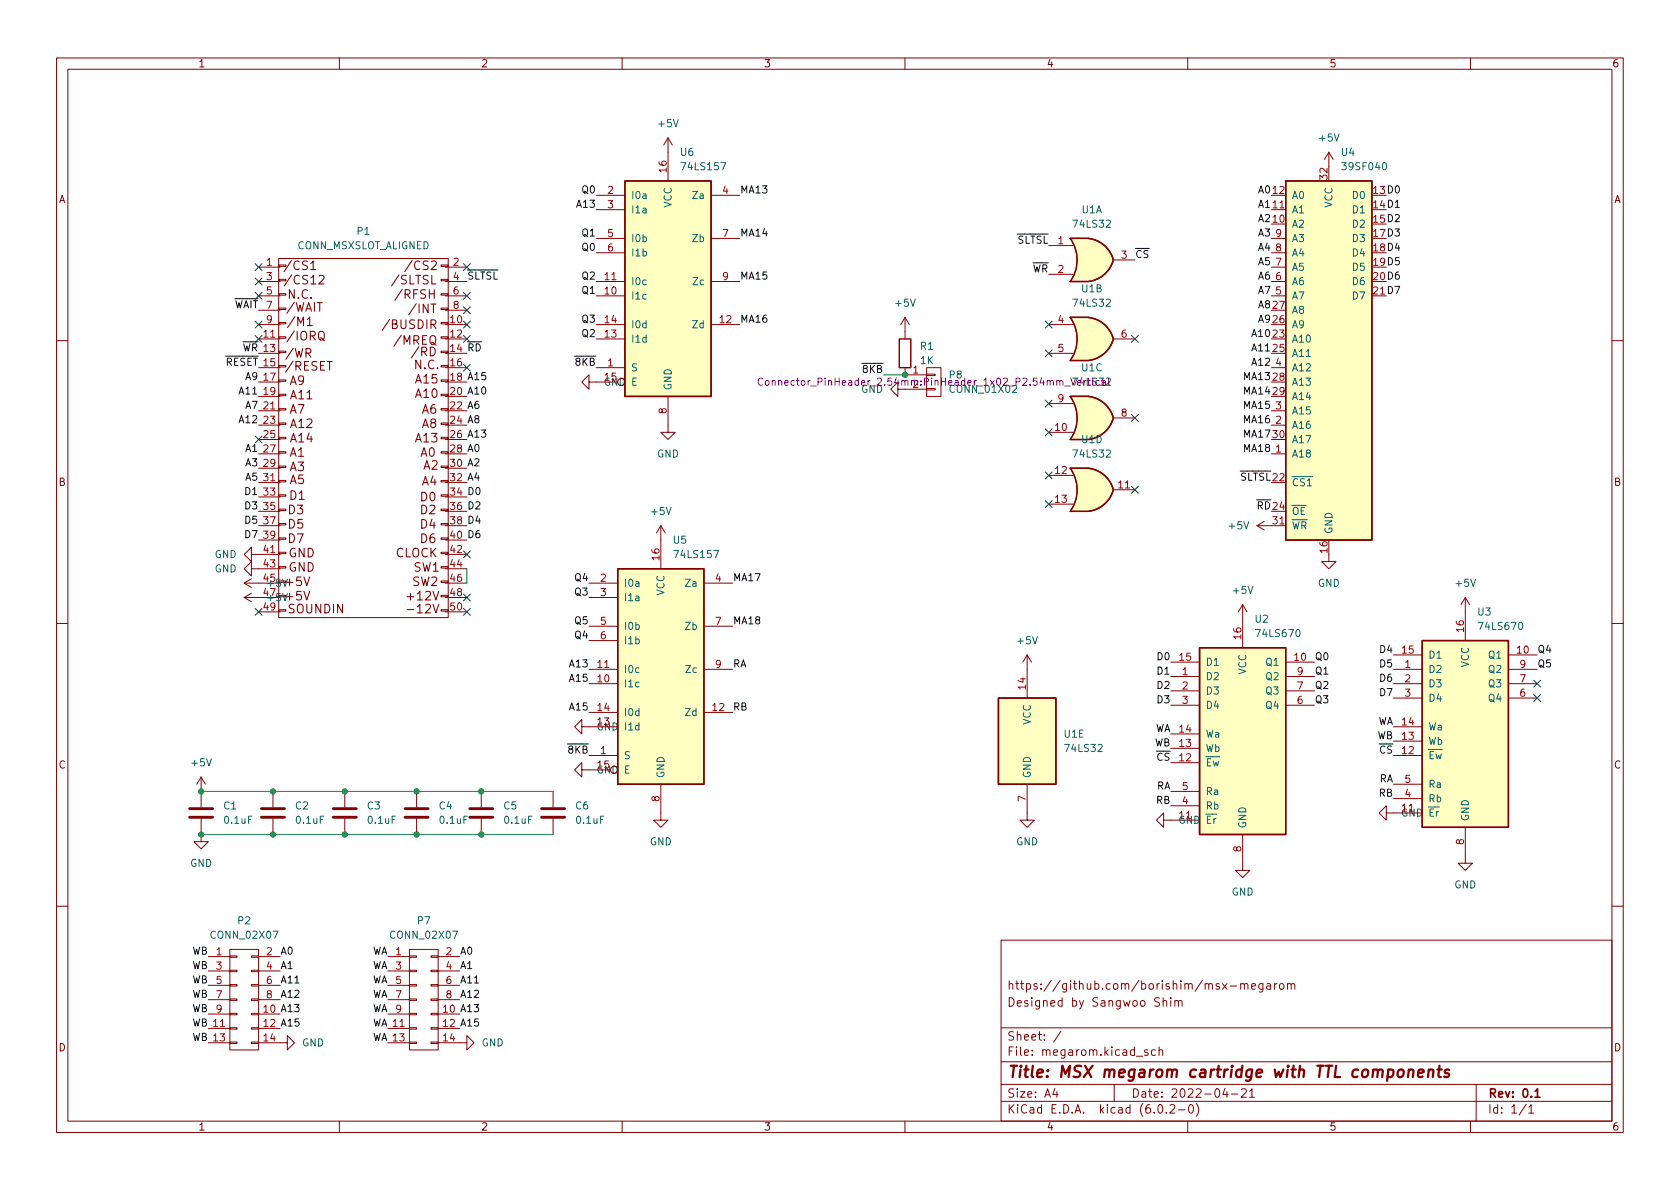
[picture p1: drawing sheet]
<svg xmlns="http://www.w3.org/2000/svg" width="297mm" height="210mm" viewBox="0 0 297 210" stroke-linecap="round" stroke-linejoin="round" font-family="sans-serif">
<g fill="none" stroke="#840000" stroke-width=".18">
<path d="M10 10.2h277v190.1h-277zM12 12.2h273v186.1h-273zM60 10.2v2M110 10.2v2M160 10.2v2M210 10.2v2M260 10.2v2M105.4 37.1h5.1M105.4 34.5h5.1M118.1 24.4v7.6M118.1 24.4l-.8 1.2M118.1 24.4l.8 1.2"/>
<path d="M125.7 34.5h5.1M224.8 37.1h2.5M234.9 26.9l-.7 1.3M234.9 26.9v2.6M234.9 26.9l.8 1.3M45.7 47.2h3.8M45.7 57.4h3.8M45.7 59.9h3.8M45.7 49.8h3.8M45.7 52.3h3.8M45.7 54.9h3.8M49.3 59.6h1.2v.2h-1.2z"/>
<path d="M49.3 57h1.2v.3h-1.2zM49.3 54.5h1.2v.2h-1.2zM49.3 51.9h1.2v.3h-1.2zM49.3 49.4h1.2v.3h-1.2zM49.3 46.9h1.2v.2h-1.2zM49.3 45.7h29.9v63.5h-29.9zM78 59.6h1.2v.2h-1.2zM78 57h1.2v.3h-1.2zM78 54.5h1.2v.2h-1.2zM78 51.9h1.2v.3h-1.2zM78 49.4h1.2v.3h-1.2zM78 46.9h1.2v.2h-1.2z"/>
<path d="M78.7 47.2h3.8M78.7 57.4h3.8M78.7 59.9h3.8M78.7 49.8h3.8M78.7 52.3h3.8M78.7 54.9h3.8M105.4 57.4h5.1M105.4 59.9h5.1M105.4 49.8h5.1M105.4 52.3h5.1M105.4 44.7h5.1M105.4 42.2h5.1"/>
<path d="M125.7 57.4h5.1M125.7 49.8h5.1M125.7 42.2h5.1M160 56.1v3.8M160 56.1l-.7 1.3M160 56.1l.8 1.3M185.4 57.4h4.3M185.4 43.4h4.3M185.4 48.5h4.3M192.4 42.2h-3.2a6.6 6.6 0 0 1 0 7.6h3.2M192.4 56.1h-3.2a6.6 6.6 0 0 1 0 7.6h3.2M196.8 59.9h3.9"/>
<path d="M196.8 46h3.9M224.8 47.2h2.5M224.8 49.8h2.5M224.8 52.3h2.5M224.8 44.7h2.5M224.8 42.2h2.5M10 60.2h2M45.7 62.5h3.8M45.7 65h3.8M45.7 67.6h3.8M45.7 70.1h3.8M45.7 72.6h3.8"/>
<path d="M45.7 75.2h3.8M45.7 77.7h3.8M49.3 79.9h1.2v.2h-1.2zM49.3 77.3h1.2v.3h-1.2zM49.3 74.8h1.2v.3h-1.2zM49.3 72.3h1.2v.2h-1.2zM49.3 69.7h1.2v.3h-1.2zM49.3 67.2h1.2v.2h-1.2zM49.3 64.6h1.2v.3h-1.2zM49.3 62.1h1.2v.3h-1.2zM78 79.9h1.2v.2h-1.2zM78 77.3h1.2v.3h-1.2z"/>
<path d="M78 74.8h1.2v.3h-1.2zM78 72.3h1.2v.2h-1.2zM78 69.7h1.2v.3h-1.2zM78 67.2h1.2v.2h-1.2zM78 64.6h1.2v.3h-1.2zM78 62.1h1.2v.3h-1.2zM78.7 62.5h3.8M78.7 65h3.8M78.7 67.6h3.8M78.7 70.1h3.8M78.7 72.6h3.8M78.7 75.2h3.8"/>
<path d="M78.7 77.7h3.8M104.1 67.6v-1.3l-1.2 1.3 1.2 1.2v-1.2h5.1M105.4 65h5.1M118.1 70.1v6.3h1.3l-1.3 1.3-1.3-1.3h1.3M158.7 68.8v-1.2l-1.2 1.2 1.2 1.3v-1.3h5.1M160 65v1.3h3.8M163.8 66.2h1.6v.2h-1.6zM163.8 65h2.6v5.1h-2.6zM185.4 62.5h4.3M185.4 76.4h4.3M185.4 71.4h4.3M192.4 70.1h-3.2a6.6 6.6 0 0 1 0 7.6h3.2"/>
<path d="M196.8 73.9h3.9M224.8 65h2.5M224.8 72.6h2.5M224.8 75.2h2.5M285 60.2h2M44.4 98v-1.2l-1.2 1.2 1.2 1.3v-1.3h5.1M45.7 80.3h3.8M45.7 82.8h3.8M45.7 85.3h3.8M45.7 87.9h3.8M45.7 90.4h3.8M45.7 93h3.8"/>
<path d="M45.7 95.5h3.8M49.3 97.7h1.2v.2h-1.2zM49.3 95.1h1.2v.3h-1.2zM49.3 92.6h1.2v.2h-1.2zM49.3 90h1.2v.3h-1.2zM49.3 87.5h1.2v.3h-1.2zM49.3 85h1.2v.2h-1.2zM49.3 82.4h1.2v.3h-1.2zM78 97.7h1.2v.2h-1.2zM78 95.1h1.2v.3h-1.2zM78 92.6h1.2v.2h-1.2zM78 90h1.2v.3h-1.2z"/>
<path d="M78 87.5h1.2v.3h-1.2zM78 85h1.2v.2h-1.2zM78 82.4h1.2v.3h-1.2zM78.7 80.3h3.8M78.7 82.8h3.8M78.7 85.3h3.8M78.7 87.9h3.8M78.7 90.4h3.8M78.7 93h3.8M78.7 95.5h3.8M78.7 98h3.8M116.8 93l-.7 1.2"/>
<path d="M116.8 93v7.6M116.8 93l.8 1.2M185.4 84.1h4.3M185.4 89.1h4.3M192.4 82.8h-3.2a6.6 6.6 0 0 1 0 7.6h3.2M196.8 86.6h3.9M222.2 93h5.1M222.2 93l1.3 .7M223.5 92.2l-1.3 .8M224.8 80.3h2.5M234.9 98v1.3h1.3l-1.3 1.3-1.2-1.3h1.2M10 110.2h2"/>
<path d="M43.2 103.1h6.3M43.2 105.7h6.3M43.2 105.7l1.2 .7M43.2 103.1l1.2 .8M44.4 100.6v-1.3l-1.2 1.3 1.2 1.2v-1.2h5.1M44.4 104.9l-1.2 .8M44.4 102.4l-1.2 .7M45.7 108.2h3.8M49.3 107.8h1.2v.3h-1.2zM49.3 100.2h1.2v.3h-1.2zM78 107.8h1.2v.3h-1.2zM78 105.3h1.2v.2h-1.2z"/>
<path d="M78 102.7h1.2v.3h-1.2zM78 100.2h1.2v.3h-1.2zM78.7 100.6h3.8M78.7 103.1h3.8M78.7 105.7h3.8M78.7 108.2h3.8M104.1 103.1h5.1M104.1 105.7h5.1M104.1 118.4h5.1M104.1 110.7h5.1M104.1 113.3h5.1M124.5 103.1h5"/>
<path d="M124.5 118.4h5M124.5 110.7h5M181.6 115.8v7.6M181.6 115.8l-.8 1.3M181.6 115.8l.8 1.3M207 119.6h5.1M207 117.1h5.1M219.7 106.9v7.6M219.7 106.9l-.8 1.3M219.7 106.9l.8 1.3M227.3 119.6h5.1M227.3 117.1h5.1"/>
<path d="M246.4 118.4h5.1M246.4 115.8h5.1M259.1 105.7v7.6M259.1 105.7l-.8 1.2M259.1 105.7l.7 1.2M266.7 118.4h5.1M266.7 115.8h5.1M285 110.2h2M35.6 137.4v5.3M35.6 137.4l-.8 1.3M35.6 137.4l.7 1.3M48.3 139.9v2.8"/>
<path d="M61 139.9v2.8M73.7 139.9v2.8M85.1 139.9v2.8M97.8 139.9v2.8M102.9 136.1v-1.2l-1.3 1.2 1.3 1.3v-1.3h5M102.9 128.5v-1.3l-1.3 1.3 1.3 1.3v-1.3h6.3M104.1 133.6h5.1M104.1 120.9h5.1M104.1 126h5.1M116.8 138.7v6.3h1.3l-1.3 1.3-1.2-1.3h1.2M124.5 126h5M181.6 138.7v6.3h1.3l-1.3 1.3-1.3-1.3h1.3"/>
<path d="M207 134.9h5.1M207 132.3h5.1M207 129.8h5.1M207 122.2h5.1M207 124.7h5.1M207 139.9h5.1M227.3 122.2h5.1M227.3 124.7h5.1M246.4 133.6h5.1M246.4 131.1h5.1M246.4 128.5h5.1M246.4 120.9h5.1"/>
<path d="M246.4 123.4h5.1M246.4 138.7h5.1M266.7 120.9h5.1M266.7 123.4h5.1M35.6 144.8v4h1.2l-1.2 1.3-1.3-1.3h1.3M48.3 144.8v2.8M61 144.8v2.8M73.7 144.8v2.8M85.1 144.8v2.8M97.8 144.8v2.8M205.7 145v-1.2l-1.2 1.2 1.2 1.3v-1.3h6.4M207 142.5h5.1"/>
<path d="M219.7 147.6v6.3h1.3l-1.3 1.3-1.3-1.3h1.3M245.1 143.8v-1.3l-1.3 1.3 1.3 1.2v-1.2h6.4M246.4 141.2h5.1M259.1 146.3v6.3h1.2l-1.2 1.3-1.3-1.3h1.3M10 160.2h2M36.8 169.2h3.8M36.8 179.3h3.8M36.8 171.7h3.8M36.8 174.2h3.8M36.8 176.8h3.8M40.6 179.2h1.3v.2h-1.3zM40.6 176.7h1.3v.2h-1.3z"/>
<path d="M40.6 174.1h1.3v.3h-1.3zM40.6 171.6h1.3v.2h-1.3zM40.6 169h1.3v.3h-1.3zM40.6 167.9h5.1v17.8h-5.1zM44.4 179.2h1.3v.2h-1.3zM44.4 176.7h1.3v.2h-1.3zM44.4 174.1h1.3v.3h-1.3zM44.4 171.6h1.3v.2h-1.3zM44.4 169h1.3v.3h-1.3zM45.7 169.2h3.8M45.7 179.3h3.8M45.7 171.7h3.8"/>
<path d="M45.7 174.2h3.8M45.7 176.8h3.8M68.6 169.2h3.8M68.6 179.3h3.8M68.6 171.7h3.8M68.6 174.2h3.8M68.6 176.8h3.8M72.4 179.2h1.3v.2h-1.3zM72.4 176.7h1.3v.2h-1.3zM72.4 174.1h1.3v.3h-1.3zM72.4 171.6h1.3v.2h-1.3zM72.4 169h1.3v.3h-1.3z"/>
<path d="M72.4 167.9h5.1v17.8h-5.1zM76.2 179.2h1.3v.2h-1.3zM76.2 176.7h1.3v.2h-1.3zM76.2 174.1h1.3v.3h-1.3zM76.2 171.6h1.3v.2h-1.3zM76.2 169h1.3v.3h-1.3zM77.5 169.2h3.8M77.5 179.3h3.8M77.5 171.7h3.8M77.5 174.2h3.8M77.5 176.8h3.8M177 166.3h108v32h-108z"/>
<path d="M205 176.5l-.6-.1-.2 .2v.4l.7 .3 .1 .3-.3 .3h-.6M205.6 177.1l.3-.2 .3 .1 .1 .9M205.6 176.4v1.5M207 176.4v.2M207 176.9v1M207.7 177.1l.2-.2 .4 .1 .1 .9M207.7 176.9v1M208.4 177.1l.2-.2 .3 .1 .1 .9M217.5 174.4h1.1M219.4 174.1l.2-.2 .3 .1 .1 .9M219.4 173.9v1M220 174.1l.2-.2 .4 .1v.9"/>
<path d="M221.3 174.4l.7-.1-.1-.3-.4-.1-.2 .2 .1 .8h.5M223.3 173.9v1.2l-.3 .3h-.4M223.3 174l-.4-.1-.3 .3v.4l.1 .3h.6M224 174h.6v.9M224.6 174.3l-.5 .1a.29 .29 0 0 0-.2 .2 .29 .29 0 0 0 .2 .3h.5M225.4 173.9v1M225.8 173.9l-.3 .1-.1 .2M226.4 174l.3-.1 .3 .3v.4l-.3 .3h-.3l-.2-.3v-.4zM227.6 174.1l.3-.2 .3 .1 .1 .9M227.6 173.9v1M228.3 174.1l.2-.2 .4 .1v.9M285 160.2h2"/>
<path d="M36.8 181.9h3.8M36.8 184.4h3.8M40.6 184.3h1.3v.2h-1.3zM40.6 181.7h1.3v.3h-1.3zM44.4 184.3h1.3v.2h-1.3zM44.4 181.7h1.3v.3h-1.3zM45.7 184.4h5.1v-1.3l1.3 1.3-1.3 1.3v-1.3M45.7 181.9h3.8M60 198.3v2M68.6 181.9h3.8M68.6 184.4h3.8M72.4 184.3h1.3v.2h-1.3z"/>
<path d="M72.4 181.7h1.3v.3h-1.3zM76.2 184.3h1.3v.2h-1.3zM76.2 181.7h1.3v.3h-1.3zM77.5 184.4h5v-1.3l1.3 1.3-1.3 1.3v-1.3M77.5 181.9h3.8M110 198.3v2M160 198.3v2M177 194.8h108M177 191.8h108M177 187.8h108M177 181.8h108M186.5 192.5l-.4 1h1"/>
<path d="M186.9 193v1M187.6 182.4l-1.3 1.9M197 191.8v3M200.9 186.8h1.2M202.9 185.7l-.3-.1-.2 .2v.3l.5 .1v.4h-.5M204.3 185.7l-.4-.1-.3 .3v.4l.1 .3h.6M204.9 195.4l.2-.1a.81 .81 0 0 1 .6 .7 .81 .81 0 0 1-.3 .8h-.2a.81 .81 0 0 1-.6-.6 .81 .81 0 0 1 .3-.8zM204.9 185.8l.2-.2 .4 .1 .1 .9M204.9 185.1v1.5M206.2 196.7v.1M206.9 195.5l.5-.2 .2 .2 .1 .3-.9 1h.9M208.4 196.3h1.1"/>
<path d="M210 198.3v2M210.4 195.4l.1-.1a.81 .81 0 0 1 .6 .7 .81 .81 0 0 1-.3 .8h-.2a.81 .81 0 0 1-.5-.6 .81 .81 0 0 1 .3-.8zM211.5 195.1a1.72 1.72 0 0 1 0 2.3M216.6 192.5l-.4 1h.9M216.9 193v1M217.7 193.5h1.2M219.5 192.7l.6-.2 .2 .2 .1 .3-1 1h1M220.9 193l.5-.5v1.5M220.9 194h.9M260 198.3v2M261 191.8v6.5M269.9 195.3l-1.3 1.9"/>
<path d="M270.3 195.8l.4-.5v1.5M270.3 196.8h.9"/>
</g>
<path d="M271.4 193l.4-.5v1.5M271.4 194h.9" fill="none" stroke="#840000" stroke-width=".3"/>
<path d="M247.3 189.3a.52 .52 0 0 1 .5-.2 .52 .52 0 0 1 .4 .4l-.1 .6a.55 .55 0 0 1-.5 .4 .55 .55 0 0 1-.5-.4zM249.1 189.3a.49 .49 0 0 1 .8 .1l-.1 1.1M249.1 189.1l-.2 1.4M250.7 189.8l1-.2v-.4l-.6-.1-.3 .3v1l.1 .1 .6-.1M252.6 189.3a.49 .49 0 0 1 .9 .1l-.2 1.1M252.6 189.1l-.1 1.4M254.2 189.1h.7M254.5 188.5l-.2 1.7 .1 .2 .3 .1M256.2 189.2a.49 .49 0 0 0-.8 .3l.1 .2 .5 .1 .2 .3-.1 .3-.2 .1-.6-.1" fill="none" stroke="#840000" stroke-width=".4"/>
<path d="M33.5 144.5h4.1M33.5 143h4.1M46.2 144.5h4.1M46.2 143h4.1M58.9 144.5h4.1M58.9 143h4.1M71.6 144.5h4.1M71.6 143h4.1M83.1 144.5h4M83.1 143h4M95.8 144.5h4M95.8 143h4" fill="none" stroke="#840000" stroke-width=".51"/>
<path d="M54.3 57.6h.9M54.9 47.7h.9" fill="none" stroke="#840000" stroke-width=".19"/>
<g fill="#ffffc2" stroke="#ffffc2" stroke-width=".18">
<path d="M212.1 114.5h15.2v33.1h-15.2z"/>
<path d="M251.5 113.3h15.2v33h-15.2z"/>
<path d="M176.5 123.4h10.2v15.3h-10.2z"/>
<path d="M109.2 100.6h15.3v38.1h-15.3z"/>
<path d="M227.3 32h15.3v63.5h-15.3z"/>
<path d="M191.8 72.6l5 1.3a5.2 5.2 0 0 1-4.4 3.8z"/>
<path d="M189.2 77.7h3.2z"/>
<path d="M189.2 70.1h3.2z"/>
<path d="M189.2 70.1h3.2v7.6h-3.2a6.7 6.7 0 0 0 0-7.6z"/>
<path d="M192.4 70.1a5.1 5.1 0 0 1 4.4 3.8l-4.9 1.3z"/>
<path d="M191.8 85.3l5 1.3a5.2 5.2 0 0 1-4.4 3.8z"/>
<path d="M189.2 90.4h3.2z"/>
<path d="M189.2 82.8h3.2z"/>
<path d="M189.2 82.8h3.2v7.6h-3.2a6.7 6.7 0 0 0 0-7.6z"/>
<path d="M192.4 82.8a5.1 5.1 0 0 1 4.4 3.8l-4.9 1.3z"/>
<path d="M191.8 44.6l5 1.4a5.2 5.2 0 0 1-4.4 3.8z"/>
<path d="M189.2 49.8h3.2z"/>
<path d="M189.2 42.2h3.2z"/>
<path d="M189.2 42.2h3.2v7.6h-3.2a6.7 6.7 0 0 0 0-7.6z"/>
<path d="M192.4 42.2a5.1 5.1 0 0 1 4.4 3.8l-4.9 1.3z"/>
<path d="M191.8 58.6l5 1.3a5.2 5.2 0 0 1-4.4 3.8z"/>
<path d="M189.2 63.7h3.2z"/>
<path d="M189.2 56.1h3.2z"/>
<path d="M189.2 56.1h3.2v7.6h-3.2a6.7 6.7 0 0 0 0-7.6z"/>
<path d="M192.4 56.1a5.1 5.1 0 0 1 4.4 3.8l-4.9 1.3z"/>
<path d="M110.5 32h15.2v38.1h-15.2z"/>
</g>
<path d="M110.5 32h15.2v38.1h-15.2zM227.3 32h15.3v63.5h-15.3zM159 59.9h2v5.1h-2zM189.2 42.2h3.2a5.1 5.1 0 0 1 4.4 3.8 5.2 5.2 0 0 1-4.4 3.8h-3.2a6.6 6.6 0 0 0 0-7.6zM189.2 56.1h3.2a5.1 5.1 0 0 1 4.4 3.8 5.2 5.2 0 0 1-4.4 3.8h-3.2a6.6 6.6 0 0 0 0-7.6zM189.2 70.1h3.2a5.1 5.1 0 0 1 4.4 3.8 5.2 5.2 0 0 1-4.4 3.8h-3.2a6.6 6.6 0 0 0 0-7.6zM189.2 90.4a6.6 6.6 0 0 0 0-7.6h3.2a5.1 5.1 0 0 1 4.4 3.8 5.2 5.2 0 0 1-4.4 3.8h-3.2M109.2 100.6h15.3v38.1h-15.3zM212.1 114.5h15.2v33.1h-15.2zM251.5 113.3h15.2v33h-15.2zM176.5 123.4h10.2v15.3h-10.2z" fill="none" stroke="#840000" stroke-width=".25"/>
<path d="M134.8 67a.6 .6 0 0 0-.8 .4 .6 .6 0 0 0 .6 .7l.2-.1M135.4 67.4l.2-.1 .3 .1 .1 .5-.1 .2h-.3l-.2-.1z" fill="none" stroke="#840084" stroke-width=".18"/>
<path d="M156.2 66.3h3.8M82.5 100.6v2.5M35.6 139.9h62.2M35.6 147.6h62.2" fill="none" stroke="#009600" stroke-width=".18"/>
<g fill="none" stroke="#000084" stroke-width=".18">
<path d="M45.1 51.7l1.2 1.2M45.1 46.6l1.2 1.2M45.1 56.8l1.2 1.2M45.1 49.2l1.2 1.2M45.1 59.3l1.2 1.2M46.3 51.7l-1.2 1.2M46.3 46.6l-1.2 1.2M46.3 56.8l-1.2 1.2M46.3 49.2l-1.2 1.2M46.3 59.3l-1.2 1.2M81.9 46.6l1.3 1.2M81.9 54.2l1.3 1.3"/>
<path d="M81.9 51.7l1.3 1.2M81.9 56.8l1.3 1.2M81.9 59.3l1.3 1.2M83.2 46.6l-1.3 1.2M83.2 54.2l-1.3 1.3M83.2 51.7l-1.3 1.2M83.2 56.8l-1.3 1.2M83.2 59.3l-1.3 1.2M184.8 56.8l1.2 1.2M186 56.8l-1.2 1.2M200.1 59.3l1.2 1.2M201.3 59.3l-1.2 1.2"/>
<path d="M45.1 77.1l1.2 1.2M46.3 77.1l-1.2 1.2M81.9 64.4l1.3 1.2M83.2 64.4l-1.3 1.2M184.8 75.8l1.2 1.3M184.8 70.8l1.2 1.2M184.8 61.9l1.2 1.2M186 75.8l-1.2 1.3M186 70.8l-1.2 1.2M186 61.9l-1.2 1.2M200.1 73.3l1.2 1.2M201.3 73.3l-1.2 1.2"/>
<path d="M81.9 97.4l1.3 1.2M83.2 97.4l-1.3 1.2M184.8 88.5l1.2 1.3M184.8 83.5l1.2 1.2M186 88.5l-1.2 1.3M186 83.5l-1.2 1.2M200.1 86l1.2 1.2M201.3 86l-1.2 1.2M45.1 107.6l1.2 1.2M46.3 107.6l-1.2 1.2M81.9 105l1.3 1.3M81.9 107.6l1.3 1.2"/>
<path d="M83.2 105l-1.3 1.3M83.2 107.6l-1.3 1.2M271.2 120.3l1.2 1.2M271.2 122.8l1.2 1.2M272.4 120.3l-1.2 1.2M272.4 122.8l-1.2 1.2"/>
</g>
<g fill="#009600" stroke="#009600" stroke-width=".18">
<circle cx="160" cy="66.3" r=".46"/>
<circle cx="61" cy="147.6" r=".46"/>
<circle cx="35.6" cy="147.6" r=".46"/>
<circle cx="73.7" cy="147.6" r=".46"/>
<circle cx="35.6" cy="139.9" r=".46"/>
<circle cx="48.3" cy="147.6" r=".46"/>
<circle cx="48.3" cy="139.9" r=".46"/>
<circle cx="85.1" cy="139.9" r=".46"/>
<circle cx="85.1" cy="147.6" r=".46"/>
<circle cx="61" cy="139.9" r=".46"/>
<circle cx="73.7" cy="139.9" r=".46"/>
</g>
<text font-size="2.8" fill="#840000" x="178" y="190.6">Title: MSX megarom cartridge with TTL components</text>
<g font-size="2.1" fill="#840000">
<text x="50.7" y="47.7">/CS1</text>
<text x="72.1" y="47.7">/CS2</text>
<text x="50.9" y="50.3">/CS12</text>
<text x="51" y="52.8">N.C.</text>
<text x="69.5" y="50.3">/SLTSL</text>
<text x="70.2" y="52.8">/RFSH</text>
<text x="50.8" y="55.1">/WAIT</text>
<text x="51.3" y="57.7">/M1</text>
<text x="68" y="58.2">/BUSDIR</text>
<text x="72.7" y="55.4">/INT</text>
<text x="50.8" y="63.2">/WR</text>
<text x="50.8" y="65.5">/RESET</text>
<text x="51.1" y="60.2">/IORQ</text>
<text x="69.9" y="61">/MREQ</text>
<text x="73.1" y="63">/RD</text>
<text x="73.3" y="65.3">N.C.</text>
<text x="51.2" y="68.1">A9</text>
<text x="51.4" y="70.6">A11</text>
<text x="73.5" y="70.4">A10</text>
<text x="73.5" y="67.8">A15</text>
<text x="51.2" y="73.1">A7</text>
<text x="51.4" y="75.7">A12</text>
<text x="74.6" y="73.1">A6</text>
<text x="74.6" y="75.7">A8</text>
<text x="51.2" y="80.8">A1</text>
<text x="51.2" y="83.3">A3</text>
<text x="51.4" y="78.2">A14</text>
<text x="73.5" y="78.2">A13</text>
<text x="74.3" y="80.8">A0</text>
<text x="74.8" y="83.1">A2</text>
<text x="51.2" y="85.6">A5</text>
<text x="51.2" y="88.4">D1</text>
<text x="74.3" y="88.6">D0</text>
<text x="74.6" y="85.8">A4</text>
<text x="51" y="90.9">D3</text>
<text x="51" y="93.5">D5</text>
<text x="74.3" y="90.9">D2</text>
<text x="74.3" y="93.5">D4</text>
<text x="51" y="96">D7</text>
<text x="51" y="101.1">GND</text>
<text x="51" y="98.5">GND</text>
<text x="69.9" y="98.5">CLOCK</text>
<text x="73.1" y="101.1">SW1</text>
<text x="74.3" y="96">D6</text>
<text x="50.7" y="106.2">+5V</text>
<text x="50.7" y="103.6">+5V</text>
<text x="72.2" y="106.2">+12V</text>
<text x="72.9" y="103.6">SW2</text>
<text x="51" y="108.5">SOUNDIN</text>
<text x="72.4" y="108.5">-12V</text>
<text x="178" y="178">Designed by Sangwoo Shim</text>
<text x="178" y="175">https://github.com/borishim/msx-megarom</text>
<text x="178" y="184">Sheet: /</text>
<text x="178" y="186.7">File: megarom.kicad_sch</text>
<text x="178" y="196.9">KiCad E.D.A. kicad (6.0.2-0)</text>
<text x="178" y="194.1">Size: A4</text>
<text x="200" y="194.1">Date: 2022-04-21</text>
<text x="263" y="194.1">Rev: 0.1</text>
<text x="263" y="196.9">Id: 1/1</text>
</g>
<g font-size="1.8" fill="#840000">
<text x="35" y="11.9">1</text>
<text x="85" y="11.9">2</text>
<text x="135" y="11.9">3</text>
<text x="185" y="11.9">4</text>
<text x="235" y="11.9">5</text>
<text x="285" y="11.9">6</text>
<text x="10.3" y="35.9">A</text>
<text x="285.3" y="35.9">A</text>
<text x="106.7" y="68.2">GND</text>
<text x="10.3" y="85.9">B</text>
<text x="285.3" y="85.9">B</text>
<text x="10.3" y="135.9">C</text>
<text x="105.5" y="136.8">GND</text>
<text x="285.3" y="135.9">C</text>
<text x="10.3" y="185.9">D</text>
<text x="285.3" y="185.9">D</text>
<text x="35" y="199.9">1</text>
<text x="85" y="199.9">2</text>
<text x="135" y="199.9">3</text>
<text x="185" y="199.9">4</text>
<text x="235" y="199.9">5</text>
<text x="285" y="199.9">6</text>
</g>
<g font-size="1.8" fill="#006464">
<text x="116.5" y="22.5">+5V</text>
<text x="120.3" y="27.6">U6</text>
<text x="233.4" y="25">+5V</text>
<text x="237.2" y="27.6">U4</text>
<text x="111.5" y="35.2">I0a</text>
<text x="120.8" y="30.1">74LS157</text>
<text x="122.6" y="35.2">Za</text>
<text x="228.3" y="35.2">A0</text>
<text x="237.6" y="30.1">39SF040</text>
<text x="239.3" y="35.2">D0</text>
<text x="63.2" y="41.5">P1</text>
<text x="111.5" y="37.7">I1a</text>
<text x="118.7" y="36.7" transform="rotate(-90 118.7 36.7)">VCC</text>
<text x="189.9" y="40.3">74LS32</text>
<text x="191.3" y="37.7">U1A</text>
<text x="228.3" y="40.3">A2</text>
<text x="228.3" y="37.7">A1</text>
<text x="235.6" y="36.7" transform="rotate(-90 235.6 36.7)">VCC</text>
<text x="239.3" y="37.7">D1</text>
<text x="239.3" y="40.3">D2</text>
<text x="52.4" y="44.1">CONN_MSXSLOT_ALIGNED</text>
<text x="111.5" y="42.8">I0b</text>
<text x="111.5" y="45.3">I1b</text>
<text x="122.6" y="42.8">Zb</text>
<text x="228.3" y="47.9">A5</text>
<text x="228.3" y="45.3">A4</text>
<text x="228.3" y="42.8">A3</text>
<text x="239.3" y="42.8">D3</text>
<text x="239.3" y="45.3">D4</text>
<text x="239.3" y="47.9">D5</text>
<text x="111.5" y="53">I1c</text>
<text x="111.5" y="50.4">I0c</text>
<text x="122.6" y="50.4">Zc</text>
<text x="191.3" y="51.7">U1B</text>
<text x="228.3" y="53">A7</text>
<text x="228.3" y="50.4">A6</text>
<text x="239.3" y="50.4">D6</text>
<text x="239.3" y="53">D7</text>
<text x="111.5" y="58">I0d</text>
<text x="122.6" y="58">Zd</text>
<text x="158.4" y="54.2">+5V</text>
<text x="189.9" y="54.2">74LS32</text>
<text x="228.3" y="58">A9</text>
<text x="228.3" y="55.5">A8</text>
<text x="111.5" y="65.7">S</text>
<text x="111.5" y="60.6">I1d</text>
<text x="162.7" y="61.8">R1</text>
<text x="162.7" y="64.4">1K</text>
<text x="191.3" y="65.7">U1C</text>
<text x="228.3" y="60.6">A10</text>
<text x="228.3" y="63.1">A11</text>
<text x="228.3" y="65.7">A12</text>
<text x="111.5" y="68.2">E</text>
<text x="118.7" y="69.1" transform="rotate(-90 118.7 69.1)">GND</text>
<text x="167.9" y="66.9">P8</text>
<text x="228.3" y="68.2">A13</text>
<text x="228.3" y="70.7">A14</text>
<text x="228.3" y="75.8">A16</text>
<text x="228.3" y="73.3">A15</text>
<text x="116.1" y="80.9">GND</text>
<text x="189.9" y="80.9">74LS32</text>
<text x="191.3" y="78.4">U1D</text>
<text x="228.3" y="80.9">A18</text>
<text x="228.3" y="78.4">A17</text>
<text x="228.3" y="86">~{CS1}</text>
<text x="115.2" y="91.1">+5V</text>
<text x="217.4" y="93.6">+5V</text>
<text x="228.3" y="91.1">~{OE}</text>
<text x="228.3" y="93.6">~{WR}</text>
<text x="235.6" y="94.5" transform="rotate(-90 235.6 94.5)">GND</text>
<text x="37.9" y="101.2">GND</text>
<text x="37.9" y="98.7">GND</text>
<text x="119.1" y="96.1">U5</text>
<text x="119.5" y="98.7">74LS157</text>
<text x="46.6" y="102.9">45</text>
<text x="46.6" y="105.4">47</text>
<text x="47.4" y="106.3">+5V</text>
<text x="47.4" y="103.8">+5V</text>
<text x="110.2" y="103.8">I0a</text>
<text x="110.2" y="106.3">I1a</text>
<text x="117.5" y="105.3" transform="rotate(-90 117.5 105.3)">VCC</text>
<text x="121.4" y="103.8">Za</text>
<text x="218.1" y="105">+5V</text>
<text x="233" y="103.8">GND</text>
<text x="257.5" y="103.8">+5V</text>
<text x="110.2" y="111.4">I0b</text>
<text x="110.2" y="113.9">I1b</text>
<text x="121.3" y="111.4">Zb</text>
<text x="180" y="113.9">+5V</text>
<text x="221.9" y="110.1">U2</text>
<text x="222.4" y="112.6">74LS670</text>
<text x="261.3" y="108.8">U3</text>
<text x="261.7" y="111.4">74LS670</text>
<text x="110.2" y="119">I0c</text>
<text x="121.4" y="119">Zc</text>
<text x="213.1" y="117.7">D1</text>
<text x="220.3" y="119.3" transform="rotate(-90 220.3 119.3)">VCC</text>
<text x="224" y="117.7">Q1</text>
<text x="252.5" y="119">D2</text>
<text x="252.5" y="116.5">D1</text>
<text x="259.7" y="118" transform="rotate(-90 259.7 118)">VCC</text>
<text x="263.3" y="116.5">Q1</text>
<text x="263.3" y="119">Q2</text>
<text x="110.2" y="121.5">I1c</text>
<text x="213.1" y="120.3">D2</text>
<text x="213.1" y="122.8">D3</text>
<text x="213.1" y="125.3">D4</text>
<text x="224" y="125.3">Q4</text>
<text x="224" y="122.8">Q3</text>
<text x="224" y="120.3">Q2</text>
<text x="252.5" y="121.5">D3</text>
<text x="252.5" y="124.1">D4</text>
<text x="263.3" y="124.1">Q4</text>
<text x="263.3" y="121.5">Q3</text>
<text x="105.5" y="129.2">GND</text>
<text x="110.2" y="129.2">I1d</text>
<text x="110.2" y="126.6">I0d</text>
<text x="121.3" y="126.6">Zd</text>
<text x="182.2" y="128.2" transform="rotate(-90 182.2 128.2)">VCC</text>
<text x="188.2" y="130.4">U1E</text>
<text x="213.1" y="130.4">Wa</text>
<text x="252.5" y="131.7">Wb</text>
<text x="252.5" y="129.2">Wa</text>
<text x="34" y="135.5">+5V</text>
<text x="110.2" y="134.2">S</text>
<text x="110.2" y="136.8">E</text>
<text x="117.5" y="137.7" transform="rotate(-90 117.5 137.7)">GND</text>
<text x="182.2" y="137.7" transform="rotate(-90 182.2 137.7)">GND</text>
<text x="188.5" y="133">74LS32</text>
<text x="213.1" y="135.5">~{Ew}</text>
<text x="213.1" y="133">Wb</text>
<text x="252.5" y="134.2">~{Ew}</text>
<text x="39.6" y="143.1">C1</text>
<text x="52.3" y="143.1">C2</text>
<text x="65" y="143.1">C3</text>
<text x="77.7" y="143.1">C4</text>
<text x="89.1" y="143.1">C5</text>
<text x="101.8" y="143.1">C6</text>
<text x="213.1" y="143.1">Rb</text>
<text x="213.1" y="140.6">Ra</text>
<text x="252.5" y="141.9">Rb</text>
<text x="252.5" y="139.3">Ra</text>
<text x="39.8" y="145.7">0.1uF</text>
<text x="52.5" y="145.7">0.1uF</text>
<text x="65.2" y="145.7">0.1uF</text>
<text x="77.9" y="145.7">0.1uF</text>
<text x="89.3" y="145.7">0.1uF</text>
<text x="102" y="145.7">0.1uF</text>
<text x="114.9" y="149.5">GND</text>
<text x="179.6" y="149.5">GND</text>
<text x="208.3" y="145.7">GND</text>
<text x="213.1" y="145.7">~{Er}</text>
<text x="220.3" y="146.6" transform="rotate(-90 220.3 146.6)">GND</text>
<text x="247.7" y="144.4">GND</text>
<text x="252.5" y="144.4">~{Er}</text>
<text x="259.7" y="145.3" transform="rotate(-90 259.7 145.3)">GND</text>
<text x="33.6" y="153.3">GND</text>
<text x="217.7" y="158.4">GND</text>
<text x="257.1" y="157.1">GND</text>
<text x="37.5" y="166">CONN_02X07</text>
<text x="42.1" y="163.4">P2</text>
<text x="69.3" y="166">CONN_02X07</text>
<text x="73.8" y="163.4">P7</text>
<text x="53.4" y="185">GND</text>
<text x="85.1" y="185">GND</text>
</g>
<g font-size="1.8" fill="#0f0f0f">
<text x="103.1" y="34.2">Q0</text>
<text x="130.8" y="34.2">MA13</text>
<text x="222.5" y="34.2">A0</text>
<text x="242.9" y="34.3">13D0</text>
<text x="102.2" y="36.7">A13</text>
<text x="103.1" y="41.8">Q1</text>
<text x="130.8" y="41.8">MA14</text>
<text x="222.5" y="36.7">A1</text>
<text x="222.5" y="41.8">A3</text>
<text x="222.5" y="39.3">A2</text>
<text x="242.9" y="36.8">14D1</text>
<text x="242.9" y="39.4">15D2</text>
<text x="242.9" y="41.9">17D3</text>
<text x="103.1" y="44.3">Q0</text>
<text x="178.4" y="43.1">~{SLTSL} 1</text>
<text x="200.7" y="45.6">~{CS}</text>
<text x="222.5" y="46.9">A5</text>
<text x="222.5" y="44.3">A4</text>
<text x="242.9" y="44.4">18D4</text>
<text x="242.9" y="47">19D5</text>
<text x="82.5" y="49.4">~{SLTSL}</text>
<text x="103.1" y="49.4">Q2</text>
<text x="103.1" y="52">Q1</text>
<text x="130.8" y="49.4">MA15</text>
<text x="181.1" y="48.2">~{WR} 2</text>
<text x="222.5" y="52">A7</text>
<text x="222.5" y="49.4">A6</text>
<text x="242.9" y="49.5">20D6</text>
<text x="242.9" y="52.1">21D7</text>
<text x="39.8" y="54.5">~{WAIT} 7</text>
<text x="103.1" y="57">Q3</text>
<text x="103.1" y="59.6">Q2</text>
<text x="130.8" y="57">MA16</text>
<text x="221.5" y="59.6">A10</text>
<text x="222.5" y="54.5">A8</text>
<text x="222.5" y="57">A9</text>
<text x="38.4" y="64.7">~{RESET}15</text>
<text x="41.4" y="62.1">~{WR}13</text>
<text x="79.7" y="62.2">14 ~{RD}</text>
<text x="100.5" y="64.7">~{8KB}</text>
<text x="151.3" y="65.9">~{8KB}</text>
<text x="221.5" y="62.1">A11</text>
<text x="221.5" y="64.7">A12</text>
<text x="42.5" y="69.7">A11</text>
<text x="43.5" y="67.2">A9</text>
<text x="79.7" y="67.3">18 A15</text>
<text x="79.7" y="69.8">20 A10</text>
<text x="220.1" y="69.7">MA14</text>
<text x="220.1" y="67.2">MA13</text>
<text x="42.5" y="74.8">A12</text>
<text x="43.5" y="72.3">A7</text>
<text x="79.7" y="72.4">22 A6</text>
<text x="79.7" y="74.9">24 A8</text>
<text x="79.7" y="77.5">26 A13</text>
<text x="220.1" y="77.4">MA17</text>
<text x="220.1" y="74.8">MA16</text>
<text x="220.1" y="72.3">MA15</text>
<text x="43.5" y="79.9">A1</text>
<text x="43.5" y="82.4">A3</text>
<text x="79.7" y="80">28 A0</text>
<text x="79.7" y="82.5">30 A2</text>
<text x="220.1" y="79.9">MA18</text>
<text x="43.5" y="87.5">D1</text>
<text x="43.5" y="85">A5</text>
<text x="79.7" y="85.1">32 A4</text>
<text x="79.7" y="87.6">34 D0</text>
<text x="217.8" y="85">~{SLTSL}22</text>
<text x="43.5" y="92.6">D5</text>
<text x="43.5" y="90.1">D3</text>
<text x="43.5" y="95.1">D7</text>
<text x="79.7" y="90.2">36 D2</text>
<text x="79.7" y="92.7">38 D4</text>
<text x="79.7" y="95.2">40 D6</text>
<text x="220.9" y="90.1">~{RD}24</text>
<text x="101.8" y="105.3">Q3</text>
<text x="101.8" y="102.8">Q4</text>
<text x="129.5" y="102.8">MA17</text>
<text x="101.8" y="110.4">Q5</text>
<text x="101.8" y="112.9">Q4</text>
<text x="129.5" y="110.4">MA18</text>
<text x="100.9" y="118">A13</text>
<text x="129.5" y="118">RA</text>
<text x="204.7" y="119.3">D1</text>
<text x="204.7" y="116.7">D0</text>
<text x="232.4" y="119.3">Q1</text>
<text x="232.4" y="116.7">Q0</text>
<text x="244.1" y="118">D5</text>
<text x="244.1" y="115.5">D4</text>
<text x="271.8" y="115.5">Q4</text>
<text x="271.8" y="118">Q5</text>
<text x="100.9" y="125.6">A15</text>
<text x="100.9" y="120.5">A15</text>
<text x="129.5" y="125.6">RB</text>
<text x="204.7" y="124.4">D3</text>
<text x="204.7" y="121.8">D2</text>
<text x="232.4" y="124.4">Q3</text>
<text x="232.4" y="121.8">Q2</text>
<text x="244.1" y="120.5">D6</text>
<text x="244.1" y="123.1">D7</text>
<text x="204.1" y="132">WB</text>
<text x="204.1" y="129.4">WA</text>
<text x="243.4" y="130.7">WB</text>
<text x="243.4" y="128.2">WA</text>
<text x="99.2" y="133.2">~{8KB}</text>
<text x="203.2" y="134.5">~{CS} 12</text>
<text x="242.5" y="133.2">~{CS} 12</text>
<text x="204.5" y="142.1">RB</text>
<text x="204.5" y="139.6">RA</text>
<text x="243.8" y="138.3">RA</text>
<text x="243.8" y="140.9">RB</text>
<text x="33.9" y="168.8">WB</text>
<text x="33.9" y="171.3">WB</text>
<text x="33.9" y="173.9">WB</text>
<text x="49.5" y="171.3">A1</text>
<text x="49.5" y="168.8">A0</text>
<text x="49.5" y="173.9">A11</text>
<text x="65.6" y="173.9">WA</text>
<text x="65.6" y="168.8">WA</text>
<text x="65.6" y="171.3">WA</text>
<text x="81.3" y="173.9">A11</text>
<text x="81.3" y="171.3">A1</text>
<text x="81.3" y="168.8">A0</text>
<text x="33.9" y="176.4">WB</text>
<text x="33.9" y="179">WB</text>
<text x="46.6" y="179.1">10 A13</text>
<text x="49.5" y="176.4">A12</text>
<text x="65.6" y="176.4">WA</text>
<text x="65.6" y="179">WA</text>
<text x="78.4" y="179.1">10 A13</text>
<text x="81.3" y="176.4">A12</text>
<text x="33.9" y="184">WB 13</text>
<text x="33.9" y="181.5">WB 11</text>
<text x="46.6" y="181.6">12 A15</text>
<text x="65.6" y="181.5">WA 11</text>
<text x="65.6" y="184">WA 13</text>
<text x="78.4" y="181.6">12 A15</text>
</g>
<g font-size="1.8" fill="#a90000">
<text x="107.5" y="34.3">2</text>
<text x="117.9" y="30.4" transform="rotate(-90 117.9 30.4)">16</text>
<text x="127.8" y="34.3">4</text>
<text x="225.1" y="34.3">12</text>
<text x="234.7" y="31.7" transform="rotate(-90 234.7 31.7)">32</text>
<text x="107.5" y="36.8">3</text>
<text x="107.5" y="41.9">5</text>
<text x="127.8" y="41.9">7</text>
<text x="225.1" y="39.4">10</text>
<text x="225.1" y="36.8">11</text>
<text x="225.6" y="41.9">9</text>
<text x="47.1" y="47">1</text>
<text x="80.2" y="47">2</text>
<text x="107.5" y="44.4">6</text>
<text x="198.3" y="45.7">3</text>
<text x="225.6" y="47">7</text>
<text x="225.6" y="44.4">8</text>
<text x="47.1" y="49.5">3</text>
<text x="47.1" y="52.1">5</text>
<text x="80.2" y="49.5">4</text>
<text x="80.2" y="52.1">6</text>
<text x="107" y="52.1">10</text>
<text x="107" y="49.5">11</text>
<text x="127.8" y="49.5">9</text>
<text x="225.6" y="52.1">5</text>
<text x="225.6" y="49.5">6</text>
<text x="46.6" y="59.7">11</text>
<text x="47.1" y="57.1">9</text>
<text x="79.7" y="57.1">10</text>
<text x="79.7" y="59.7">12</text>
<text x="80.2" y="54.6">8</text>
<text x="107" y="59.7">13</text>
<text x="107" y="57.1">14</text>
<text x="127.3" y="57.1">12</text>
<text x="187.1" y="57.1">4</text>
<text x="198.3" y="59.7">6</text>
<text x="225.1" y="59.7">23</text>
<text x="225.1" y="57.1">26</text>
<text x="225.1" y="54.6">27</text>
<text x="79.7" y="64.8">16</text>
<text x="107.5" y="64.8">1</text>
<text x="187.1" y="62.2">5</text>
<text x="225.1" y="62.2">25</text>
<text x="225.6" y="64.8">4</text>
<text x="46.6" y="67.3">17</text>
<text x="46.6" y="69.8">19</text>
<text x="107" y="67.3">15</text>
<text x="161.4" y="66">1</text>
<text x="187.1" y="71.1">9</text>
<text x="225.1" y="67.3">28</text>
<text x="225.1" y="69.8">29</text>
<text x="46.6" y="72.4">21</text>
<text x="46.6" y="74.9">23</text>
<text x="46.6" y="77.5">25</text>
<text x="117.9" y="73.1" transform="rotate(-90 117.9 73.1)">8</text>
<text x="186.6" y="76.2">10</text>
<text x="198.3" y="73.7">8</text>
<text x="225.1" y="77.5">30</text>
<text x="225.6" y="74.9">2</text>
<text x="225.6" y="72.4">3</text>
<text x="46.6" y="80">27</text>
<text x="46.6" y="82.5">29</text>
<text x="186.6" y="83.8">12</text>
<text x="225.6" y="80">1</text>
<text x="46.6" y="85.1">31</text>
<text x="46.6" y="87.6">33</text>
<text x="186.6" y="88.9">13</text>
<text x="197.8" y="86.4">11</text>
<text x="46.6" y="90.2">35</text>
<text x="46.6" y="92.7">37</text>
<text x="46.6" y="95.2">39</text>
<text x="225.1" y="92.7">31</text>
<text x="46.6" y="97.8">41</text>
<text x="46.6" y="100.3">43</text>
<text x="79.7" y="97.8">42</text>
<text x="79.7" y="100.3">44</text>
<text x="116.6" y="99" transform="rotate(-90 116.6 99)">16</text>
<text x="234.7" y="97.8" transform="rotate(-90 234.7 97.8)">16</text>
<text x="46.6" y="107.9">49</text>
<text x="79.7" y="102.9">46</text>
<text x="79.7" y="105.4">48</text>
<text x="79.7" y="107.9">50</text>
<text x="106.2" y="102.9">2</text>
<text x="106.2" y="105.4">3</text>
<text x="126.5" y="102.9">4</text>
<text x="106.2" y="110.5">5</text>
<text x="106.2" y="113">6</text>
<text x="126.5" y="110.5">7</text>
<text x="219.5" y="113" transform="rotate(-90 219.5 113)">16</text>
<text x="258.8" y="111.7" transform="rotate(-90 258.8 111.7)">16</text>
<text x="105.7" y="118.1">11</text>
<text x="126.5" y="118.1">9</text>
<text x="208.6" y="116.8">15</text>
<text x="209.1" y="119.4">1</text>
<text x="228.9" y="116.8">10</text>
<text x="229.4" y="119.4">9</text>
<text x="247.9" y="115.6">15</text>
<text x="248.4" y="118.1">1</text>
<text x="268.3" y="115.6">10</text>
<text x="268.7" y="118.1">9</text>
<text x="105.7" y="120.6">10</text>
<text x="105.7" y="125.7">14</text>
<text x="126" y="125.7">12</text>
<text x="181.4" y="121.9" transform="rotate(-90 181.4 121.9)">14</text>
<text x="209.1" y="121.9">2</text>
<text x="209.1" y="124.5">3</text>
<text x="229.4" y="124.5">6</text>
<text x="229.4" y="121.9">7</text>
<text x="248.4" y="120.6">2</text>
<text x="248.4" y="123.2">3</text>
<text x="268.7" y="123.2">6</text>
<text x="268.7" y="120.6">7</text>
<text x="105.7" y="128.3">13</text>
<text x="208.6" y="129.5">14</text>
<text x="247.9" y="130.8">13</text>
<text x="247.9" y="128.3">14</text>
<text x="105.7" y="135.9">15</text>
<text x="106.2" y="133.3">1</text>
<text x="208.6" y="132.1">13</text>
<text x="116.6" y="141.7" transform="rotate(-90 116.6 141.7)">8</text>
<text x="181.4" y="141.7" transform="rotate(-90 181.4 141.7)">7</text>
<text x="209.1" y="142.2">4</text>
<text x="209.1" y="139.7">5</text>
<text x="247.9" y="143.5">11</text>
<text x="248.4" y="141">4</text>
<text x="248.4" y="138.4">5</text>
<text x="208.6" y="144.8">11</text>
<text x="258.8" y="149.3" transform="rotate(-90 258.8 149.3)">8</text>
<text x="219.5" y="150.6" transform="rotate(-90 219.5 150.6)">8</text>
<text x="38.2" y="168.9">1</text>
<text x="38.2" y="171.4">3</text>
<text x="38.2" y="174">5</text>
<text x="47.1" y="168.9">2</text>
<text x="47.1" y="171.4">4</text>
<text x="47.1" y="174">6</text>
<text x="70" y="168.9">1</text>
<text x="70" y="171.4">3</text>
<text x="70" y="174">5</text>
<text x="78.9" y="168.9">2</text>
<text x="78.9" y="171.4">4</text>
<text x="78.9" y="174">6</text>
<text x="38.2" y="176.5">7</text>
<text x="38.2" y="179.1">9</text>
<text x="47.1" y="176.5">8</text>
<text x="70" y="176.5">7</text>
<text x="70" y="179.1">9</text>
<text x="78.9" y="176.5">8</text>
<text x="46.6" y="184.1">14</text>
<text x="78.4" y="184.1">14</text>
</g>
<g font-size="1.8" fill="#840084">
<text x="136.8" y="68.2">Connector_PinHeader_2.54mm:PinHeader_1x02_P2.54mm_Vertical</text>
<text x="152.2" y="69.5">GND</text>
<text x="161.4" y="68.6">2</text>
<text x="168.2" y="69.5">CONN_01X02</text>
<text x="189.9" y="68.2">74LS32</text>
</g>
</svg>
